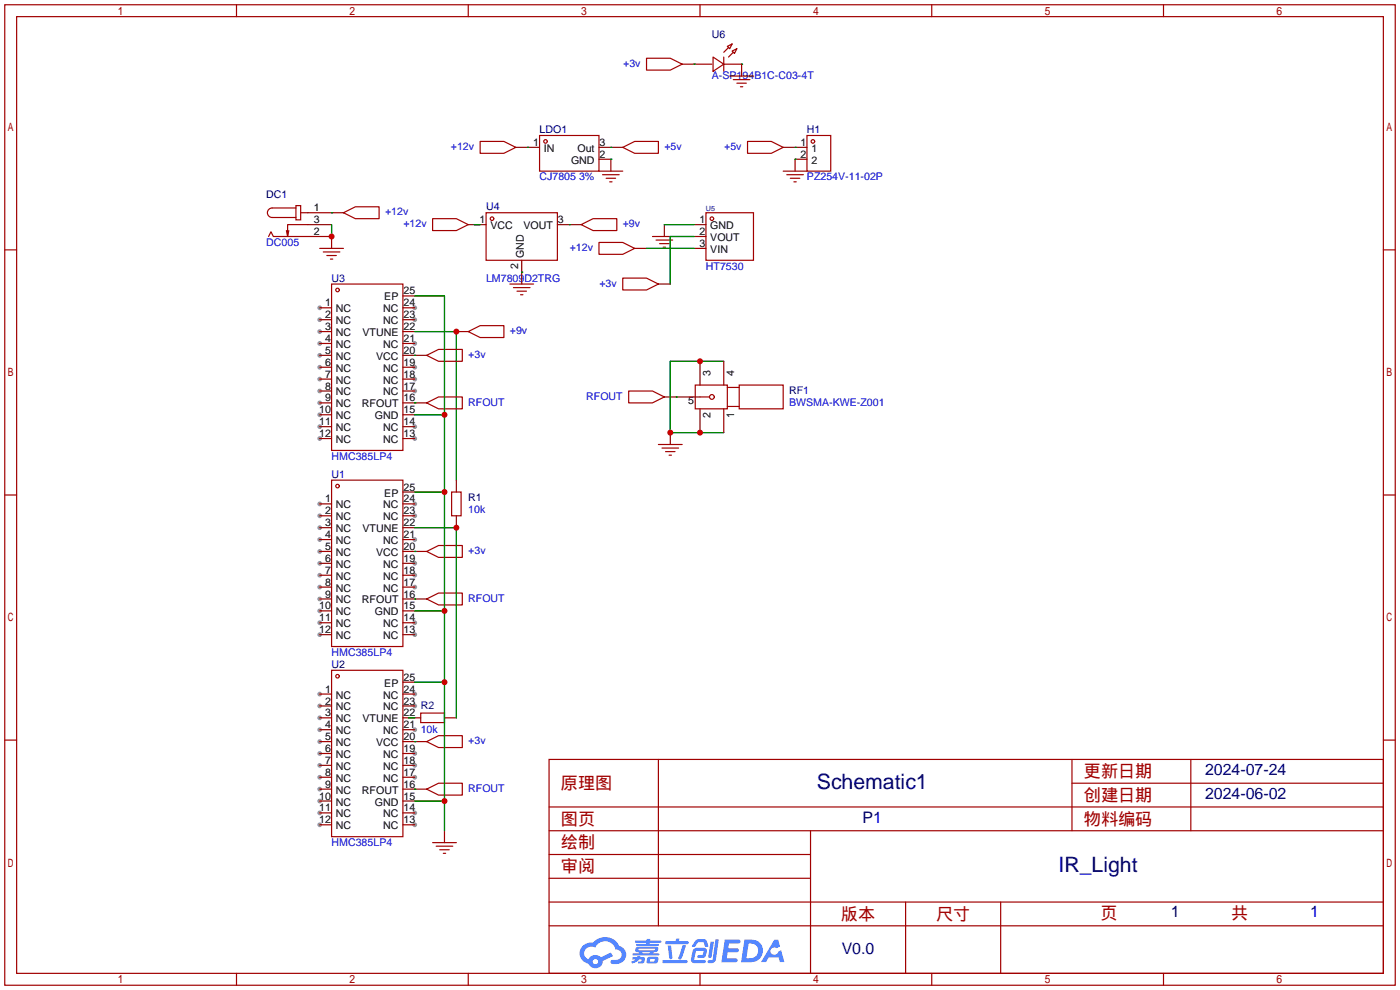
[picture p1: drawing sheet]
<svg xmlns="http://www.w3.org/2000/svg" width="299mm" height="212mm" viewBox="0 0 299 212" stroke-linecap="round" stroke-linejoin="round" font-family="sans-serif">
<g fill="#999">
<circle cx="68.3" cy="107.7" r=".51"/>
<circle cx="68.3" cy="110.2" r=".51"/>
<circle cx="68.3" cy="112.8" r=".51"/>
<circle cx="68.3" cy="115.3" r=".51"/>
<circle cx="68.3" cy="117.9" r=".51"/>
<circle cx="68.3" cy="120.4" r=".51"/>
<circle cx="68.3" cy="122.9" r=".51"/>
<circle cx="68.3" cy="125.5" r=".51"/>
<circle cx="68.3" cy="128" r=".51"/>
<circle cx="68.3" cy="130.6" r=".51"/>
<circle cx="68.3" cy="133.1" r=".51"/>
<circle cx="68.3" cy="135.6" r=".51"/>
<circle cx="88.6" cy="135.6" r=".51"/>
<circle cx="88.6" cy="133.1" r=".51"/>
<circle cx="88.6" cy="125.5" r=".51"/>
<circle cx="88.6" cy="122.9" r=".51"/>
<circle cx="88.6" cy="120.4" r=".51"/>
<circle cx="88.6" cy="115.3" r=".51"/>
<circle cx="88.6" cy="110.2" r=".51"/>
<circle cx="88.6" cy="107.7" r=".51"/>
<circle cx="68.3" cy="148.3" r=".51"/>
<circle cx="68.3" cy="150.9" r=".51"/>
<circle cx="68.3" cy="153.4" r=".51"/>
<circle cx="68.3" cy="156" r=".51"/>
<circle cx="68.3" cy="158.5" r=".51"/>
<circle cx="68.3" cy="161" r=".51"/>
<circle cx="68.3" cy="163.6" r=".51"/>
<circle cx="68.3" cy="166.1" r=".51"/>
<circle cx="68.3" cy="168.7" r=".51"/>
<circle cx="68.3" cy="171.2" r=".51"/>
<circle cx="68.3" cy="173.7" r=".51"/>
<circle cx="68.3" cy="176.3" r=".51"/>
<circle cx="88.6" cy="176.3" r=".51"/>
<circle cx="88.6" cy="173.7" r=".51"/>
<circle cx="88.6" cy="166.1" r=".51"/>
<circle cx="88.6" cy="163.6" r=".51"/>
<circle cx="88.6" cy="161" r=".51"/>
<circle cx="88.6" cy="156" r=".51"/>
<circle cx="88.6" cy="150.9" r=".51"/>
<circle cx="88.6" cy="148.3" r=".51"/>
<circle cx="68.3" cy="65.8" r=".51"/>
<circle cx="68.3" cy="68.3" r=".51"/>
<circle cx="68.3" cy="70.9" r=".51"/>
<circle cx="68.3" cy="73.4" r=".51"/>
<circle cx="68.3" cy="75.9" r=".51"/>
<circle cx="68.3" cy="78.5" r=".51"/>
<circle cx="68.3" cy="81" r=".51"/>
<circle cx="68.3" cy="83.6" r=".51"/>
<circle cx="68.3" cy="86.1" r=".51"/>
<circle cx="68.3" cy="88.6" r=".51"/>
<circle cx="68.3" cy="91.2" r=".51"/>
<circle cx="68.3" cy="93.7" r=".51"/>
<circle cx="88.6" cy="93.7" r=".51"/>
<circle cx="88.6" cy="91.2" r=".51"/>
<circle cx="88.6" cy="83.6" r=".51"/>
<circle cx="88.6" cy="81" r=".51"/>
<circle cx="88.6" cy="78.5" r=".51"/>
<circle cx="88.6" cy="73.4" r=".51"/>
<circle cx="88.6" cy="68.3" r=".51"/>
<circle cx="88.6" cy="65.8" r=".51"/>
</g>
<g fill="none" stroke="#a10000" stroke-width=".25">
<path d="M1 1h297.2v209.6h-297.2zM3.6 3.6h292.1v204.4h-292.1zM50.5 1v2.6M100.1 1v2.6M149.6 1v2.6M199.1 1v2.6M248.7 1v2.6M1 53.4h2.6M295.7 53.4h2.5M1 105.8h2.6M295.7 105.8h2.5M1 158.2h2.6"/>
<path d="M295.7 158.2h2.5M117.3 162.3h178.4v45.7h-178.4zM117.3 177.5h178.4M117.3 172.5h178.4M140.7 162.3v35.6M173.2 177.5v30.5M229.1 162.3v15.2M229.1 167.4h66.6M254.5 162.3v15.2M117.3 182.6h55.9M117.3 197.9h178.4M117.3 192.8h178.4"/>
<path d="M117.3 187.7h55.9M193.5 192.8v15.2M213.9 192.8v15.2M50.5 208v2.6M100.1 208v2.6M149.6 208v2.6M199.1 208v2.6M248.7 208v2.6"/>
</g>
<g fill="#5487ff">
<path d="M154.9 200.8h2.7a.48 .48 0 0 1 .7 .4 .48 .48 0 0 1-.7 .5h-1.8l-.2 1h1.9a.43 .43 0 0 1 .4 .4 .43 .43 0 0 1-.4 .4h-2l-.2 1.3h1.7a.45 .45 0 0 1 .6 .2 .45 .45 0 0 1-.2 .6l-3.2 .1z"/>
<path d="M165.5 200.8h.8l.4 1.5-.7 .3a.84 .84 0 0 0-1.2 .3 .84 .84 0 0 0 .3 1.2 .84 .84 0 0 0 1.2-.5v-.2l.6-.3 .7 2.5h-.9l-.3-1h-2.1l-.6 1h-1.1z"/>
<path d="M151.9 201.3h.7l-.5 3.2a.36 .36 0 0 1-.4 .2 .36 .36 0 0 1-.3-.3z"/>
<path d="M152.9 200.7h.7l-.6 4.3a1.13 1.13 0 0 1-1.8 .6l.2-.4h.8l.1-.2z"/>
<path d="M148.6 201.1l.6-.4h1a.77 .77 0 0 1 .9 .5l.3 1-.2 .2h-.5l-.3-.9-.2-.2-1 .1-.7 1-.6-.1v-.1z"/>
<path d="M148.2 202.9l.5-.3h1.7a.81 .81 0 0 1 .7 .5 .81 .81 0 0 1-.2 .8 .81 .81 0 0 1-.9 .8h-.7a.32 .32 0 0 1-.3-.3 .32 .32 0 0 1 .4-.3h.8l.2-.9-1.7 .1-.3 1.9h2.2a.32 .32 0 0 1 .3 .4 .32 .32 0 0 1-.4 .2h-2.3l-.4-.3-.1-.5z"/>
<path d="M141.6 205.2h5a.33 .33 0 0 1 .4 .3 .33 .33 0 0 1-.4 .3h-4.9l-.1-.1z"/>
<path d="M145.9 202h.7l-.6 2a.98 .98 0 0 1-.7 1.1l-.3-.3z"/>
<path d="M142.7 202.1h.7l.3 2.6a.34 .34 0 0 1-.3 .3 .34 .34 0 0 1-.4-.2z"/>
<path d="M142.2 201.2h2.2l.2-.6h.6l-.1 .6h1.8a.32 .32 0 0 1 .3 .3 .32 .32 0 0 1-.4 .3h-4.5l-.1-.2z"/>
<path d="M135.2 204.6h.9l.1-.2 .7-.1-.1 .3h.9a.82 .82 0 0 1-.6 1.3h-.7v-.4l.6-.1 .1-.3a.68 .68 0 0 0-.9 .4l-1.1 .4-.2-.4 1-.4h-.8z"/>
<path d="M135.8 201h2.4l.1-.3h.7l-.1 .3h2.2l.3 .3-.3 .2h-2.2l-.1 .2h1.8l.2 .3-.2 .1h-4.5l-.1-.4h2.1v-.2h-2.2l-.2-.2z"/>
<path d="M159.1 200.8l-.7 4.9h1.7a2.5 2.5 0 0 0 3-2.5 2.5 2.5 0 0 0-3.1-2.4zM160 201.6a1.61 1.61 0 0 1 2 1.5 1.61 1.61 0 0 1-1.8 1.7h-.7z"/>
<path d="M135.9 202.5a.55 .55 0 0 0-.1 .8 .55 .55 0 0 0 .7 .2v.3h-1.3v.3l5.5 .1 .2-.2-.2-.2h-1.2l.2-.3a.7 .7 0 0 0 .9-.2 .7 .7 0 0 0-.1-.9l-4.1-.1zM136.5 202.8l3.3-.1 .2 .2-.2 .2h-3.2zM137.2 203.5h1.7l-.1 .3h-1.5z"/>
<path d="M138.4 204.7a1.05 1.05 0 0 0-.1 1.2 2.91 2.91 0 0 0 2.2-.2 .98 .98 0 0 0 0-1.2h-1.6zM139 205l.8-.1 .1 .4-.2 .2h-.8z"/>
<path d="M124.6 202.1a2.23 2.23 0 0 0-.6 2.3 2.23 2.23 0 0 0 1.8 1.6 1.58 1.58 0 0 0 1.7 .9 1.58 1.58 0 0 0 1.3-1.5l2.2-1.1-.5-.7-2.1 1a1.65 1.65 0 0 0-2.6 .4 1.45 1.45 0 0 1-.8-1.9 1.45 1.45 0 0 1 2-.7l.2 .1a2.3 2.3 0 0 1 2.4-1.3 2.3 2.3 0 0 1 2 1.7 1.12 1.12 0 0 1 1.3 1.1 1.12 1.12 0 0 1-1.2 1.2h-.7a.45 .45 0 0 0-.5 .3 .45 .45 0 0 0 .4 .5 2.21 2.21 0 0 0 2.3-.5 2.21 2.21 0 0 0 .5-2.3 2.13 2.13 0 0 0-1.4-1.1 3.3 3.3 0 0 0-5.5-.6h-1.2zM126.7 205.5a.57 .57 0 0 1 1.1 0 .57 .57 0 0 1-1.1 0z"/>
</g>
<g fill="none" stroke="#008700" stroke-width=".25">
<path d="M148.3 13.7h.1M158.5 13.7h.1M112.8 31.5h.1M130.6 31.5h.1M130.6 34h.1M169.9 31.5h.1M169.9 34h.1M70.9 45.5h.1M70.9 48v2.5M101.3 48h1.3M111.5 58.2h.1M121.7 48h.1"/>
<path d="M138.2 53.1h10.1M142 48h6.3M148.3 50.5h-5v10.2M88.6 75.9h.1M88.6 70.9h8.9v31.7M88.6 63.2h6.4v114.3M154.7 77.2h-11.4v15.3h11.4M88.6 86.1h.1M88.6 88.6h6.4M144.5 84.8h.1M88.6 117.9h.1M88.6 112.8h8.9v40.6"/>
<path d="M88.6 105.2h6.4M88.6 128h.1M88.6 130.6h6.4M87.4 153.4h1.2M88.6 158.5h.1M88.6 145.8h6.4M88.6 168.7h.1M88.6 171.2h6.4"/>
</g>
<g fill="none" stroke="#a10000" stroke-width=".25">
<path d="M138.2 12.4h5.1l2.5 1.3-2.5 1.3h-5.1zM152.4 12.2l2.3 1.5-2.3 1.5zM154.7 12.2v3M155.4 9.9l1.1-.5-.5 1zM155.7 10.2l-1 1M156 16.3h5M156.5 10.9l1-.5-.5 1zM156.7 11.2l-1 1M156.7 17h3.6M157.5 17.8h2M158.2 18.5h.5M102.6 30.2h5.1l2.5 1.3-2.5 1.3h-5.1z"/>
<path d="M115.3 29h12.7v7.6h-12.7zM128 36.6h5.1M128.8 37.3h3.5M129.5 38.1h2.1M130.3 38.9h.5M133.1 31.5l2.5-1.3h5.1v2.6h-5.1zM159.8 30.2h5l2.6 1.3-2.6 1.3h-5zM167.4 36.6h5.1M168.1 37.3h3.6M168.9 38.1h2M169.7 38.9h.5M172.5 29h5v7.6h-5z"/>
<path d="M57.4 50.5l.5-1 .5 1h7.4M61.7 49.3l-.2 1.2M63.2 43.9h1.1v3.1h-1.1zM63.2 44.4h-5a1.02 1.02 0 0 0-1 1.1 1.02 1.02 0 0 0 1 1h5M64.3 45.5h1.5M65.8 48h-4.3v2.5l-.3-1.2M68.3 53.1h5.1M69.1 53.8h3.5M69.8 54.6h2.1M70.6 55.4h.5M73.4 45.5l2.5-1.3h5.1v2.5h-5.1zM92.5 46.7h5l2.6 1.3-2.6 1.3h-5z"/>
<path d="M103.9 45.5h15.2v10.1h-15.2zM124.2 48l2.5-1.3h5.1v2.6h-5.1zM128 51.8h5.1l2.5 1.3-2.5 1.3h-5.1zM133.1 59.4h5.1l2.5 1.3-2.5 1.3h-5.1zM139.4 50.5h5.1M140.2 51.3h3.6M141 52.1h2M141.7 52.8h.5M150.9 45.5h10.1v10.1h-10.1zM70.9 60.7h15.2v35.6h-15.2zM91.2 75.9l2.5-1.2h5.1v2.5h-5.1zM100.1 70.9l2.5-1.3h5.1v2.5h-5.1z"/>
<path d="M109 60.7h5M109.7 61.5h3.6M110.5 62.2h2M111.3 63h.5M91.2 86.1l2.5-1.3h5.1v2.6h-5.1zM134.4 83.6h5l2.6 1.2-2.6 1.3h-5zM140.7 95h5.1M141.5 95.8h3.5M142.2 96.5h2.1M143 97.3h.5M148.6 82.3h6.8v5.1h-6.8zM149.6 84.8h2"/>
<path d="M155.4 82.8h2.6M155.4 86.9h2.6M158 82.3h9.4v5.1h-9.4zM70.9 102.6h15.2v35.6h-15.2zM91.2 117.9l2.5-1.3h5.1v2.5h-5.1zM96.5 105.2h2.1v5h-2.1zM91.2 128l2.5-1.3h5.1v2.6h-5.1zM70.9 143.3h15.2v35.5h-15.2zM89.9 152.4h5.1v2h-5.1zM91.2 158.5l2.5-1.3h5.1v2.6h-5.1zM91.2 168.7l2.5-1.3h5.1v2.5h-5.1zM92.5 180.1h5"/>
<path d="M93.2 180.8h3.6M94 181.6h2M94.7 182.4h.5"/>
<circle cx="116.6" cy="30.2" r=".38"/>
<circle cx="173.7" cy="30.2" r=".38"/>
<circle cx="105.2" cy="46.7" r=".38"/>
<circle cx="152.1" cy="46.7" r=".38"/>
<circle cx="72.1" cy="62" r=".38"/>
<circle cx="152.1" cy="84.8" r=".51"/>
<circle cx="72.1" cy="103.9" r=".38"/>
<circle cx="72.1" cy="144.5" r=".38"/>
</g>
<g fill="none" stroke="#870000" stroke-width=".25">
<path d="M145.8 13.7h6.3M154.7 13.7h3.8v2.6M110.2 31.5h5.1M128 31.5h5.1M128 34h2.6v2.6M167.4 31.5h5.1M172.5 34h-2.6v2.6M65.8 48h5.1M65.8 50.5h5.1v2.6M65.8 45.5h7.6M100.1 48h3.8M111.5 55.6v5.1"/>
<path d="M119.1 48h5.1M135.6 53.1h2.6M142 48v2.5M148.3 48h2.6M148.3 53.1h2.6M148.3 50.5h2.6M68.3 65.8h2.6M68.3 68.3h2.6M68.3 70.9h2.6M68.3 73.4h2.6M68.3 75.9h2.6M68.3 78.5h2.6"/>
<path d="M86.1 65.8h2.5M86.1 68.3h2.5M86.1 70.9h2.5M86.1 73.4h2.5M86.1 75.9h5.1M86.1 78.5h2.5M86.1 63.2h2.5M97.5 70.9h2.6M140.7 60.7h2.6M149.6 77.2v5.1M154.7 77.2v5.1M68.3 81h2.6"/>
<path d="M68.3 83.6h2.6M68.3 86.1h2.6M68.3 88.6h2.6M68.3 91.2h2.6M68.3 93.7h2.6M86.1 81h2.5M86.1 83.6h2.5M86.1 86.1h5.1M86.1 88.6h2.5M86.1 91.2h2.5M86.1 93.7h2.5M142 84.8h7.6"/>
<path d="M143.3 92.5v2.5M149.6 87.4v5.1M154.7 87.4v5.1M68.3 107.7h2.6M68.3 110.2h2.6M68.3 112.8h2.6M68.3 115.3h2.6M68.3 117.9h2.6M86.1 107.7h2.5M86.1 110.2h2.5M86.1 112.8h2.5M86.1 115.3h2.5"/>
<path d="M86.1 117.9h5.1M86.1 105.2h2.5M97.5 102.6v2.6M97.5 110.2v2.6M68.3 120.4h2.6M68.3 122.9h2.6M68.3 125.5h2.6M68.3 128h2.6M68.3 130.6h2.6M68.3 133.1h2.6M68.3 135.6h2.6M86.1 120.4h2.5"/>
<path d="M86.1 122.9h2.5M86.1 125.5h2.5M86.1 128h5.1M86.1 130.6h2.5M86.1 133.1h2.5M86.1 135.6h2.5M68.3 148.3h2.6M68.3 150.9h2.6M68.3 153.4h2.6M68.3 156h2.6M68.3 158.5h2.6M86.1 148.3h2.5"/>
<path d="M86.1 150.9h2.5M86.1 153.4h3.8M86.1 156h2.5M86.1 158.5h5.1M86.1 145.8h2.5M95 153.4h2.5M68.3 161h2.6M68.3 163.6h2.6M68.3 166.1h2.6M68.3 168.7h2.6M68.3 171.2h2.6M68.3 173.7h2.6"/>
<path d="M68.3 176.3h2.6M86.1 161h2.5M86.1 163.6h2.5M86.1 166.1h2.5M86.1 168.7h5.1M86.1 171.2h2.5M86.1 173.7h2.5M86.1 176.3h2.5M95 177.5v2.6"/>
</g>
<g fill="#c00">
<circle cx="97.5" cy="70.9" r=".63"/>
<circle cx="70.9" cy="50.5" r=".63"/>
<circle cx="143.3" cy="92.5" r=".63"/>
<circle cx="149.6" cy="92.5" r=".63"/>
<circle cx="149.6" cy="77.2" r=".63"/>
<circle cx="97.5" cy="112.8" r=".63"/>
<circle cx="95" cy="171.2" r=".63"/>
<circle cx="95" cy="145.8" r=".63"/>
<circle cx="95" cy="130.6" r=".63"/>
<circle cx="95" cy="105.2" r=".63"/>
<circle cx="95" cy="88.6" r=".63"/>
</g>
<g font-size="4.5" fill="#000080">
<text x="174.6" y="168.6">Schematic1</text>
<text x="226.3" y="186.3">IR_Light</text>
</g>
<g font-size="3.7" fill="#a00000">
<text x="231.6" y="166.1">更新日期</text>
<text x="119.9" y="168.6">原理图</text>
<text x="231.6" y="171.2">创建日期</text>
<text x="119.9" y="176.3">图页</text>
<text x="231.6" y="176.3">物料编码</text>
<text x="119.9" y="181.3">绘制</text>
<text x="119.9" y="186.4">审阅</text>
<text x="179.7" y="196.6">版本</text>
<text x="200" y="196.6">尺寸</text>
<text x="235.2" y="196.3">页</text>
<text x="263.1" y="196.3">共</text>
</g>
<g font-size="3.4" fill="#000080">
<text x="257.6" y="165.7">2024-07-24</text>
<text x="257.6" y="170.8">2024-06-02</text>
<text x="184.4" y="175.9">P1</text>
<text x="250.3" y="196">1</text>
<text x="280" y="196">1</text>
<text x="179.9" y="203.8">V0.0</text>
</g>
<g font-size="2.3" fill="#000080">
<text x="152.1" y="8.1">U6</text>
<text x="115.3" y="28.4">LDO1</text>
<text x="172.5" y="28.4">H1</text>
<text x="56.9" y="42.4">DC1</text>
<text x="103.9" y="44.9">U4</text>
<text x="70.9" y="60.2">U3</text>
<text x="168.7" y="84.3">RF1</text>
<text x="70.9" y="102.1">U1</text>
<text x="100.1" y="107.2">R1</text>
<text x="70.9" y="142.7">U2</text>
<text x="89.9" y="151.6">R2</text>
</g>
<g font-size="2.3" fill="#00f">
<text x="133.2" y="14.3">+3v</text>
<text x="152.1" y="17">A-SP194B1C-C03-4T</text>
<text x="96.4" y="32.1">+12v</text>
<text x="142" y="32.1">+5v</text>
<text x="154.8" y="32.1">+5v</text>
<text x="115.3" y="38.6">CJ7805 3%</text>
<text x="172.5" y="38.6">PZ254V-11-02P</text>
<text x="82.3" y="46.1">+12v</text>
<text x="56.9" y="52.5">DC005</text>
<text x="86.2" y="48.6">+12v</text>
<text x="121.8" y="53.7">+12v</text>
<text x="133.1" y="48.6">+9v</text>
<text x="150.9" y="57.6">HT7530</text>
<text x="103.9" y="60.2">LM7809D2TRG</text>
<text x="128.1" y="61.3">+3v</text>
<text x="109" y="71.5">+9v</text>
<text x="100.1" y="76.5">+3v</text>
<text x="100.1" y="86.7">RFOUT</text>
<text x="125.3" y="85.4">RFOUT</text>
<text x="168.7" y="86.8">BWSMA-KWE-Z001</text>
<text x="70.9" y="98.3">HMC385LP4</text>
<text x="100.1" y="109.7">10k</text>
<text x="100.1" y="118.4">+3v</text>
<text x="100.1" y="128.6">RFOUT</text>
<text x="70.9" y="140.2">HMC385LP4</text>
<text x="89.9" y="156.7">10k</text>
<text x="100.1" y="159.1">+3v</text>
<text x="100.1" y="169.2">RFOUT</text>
<text x="70.9" y="180.8">HMC385LP4</text>
</g>
<g font-size="2.3">
<text x="113.9" y="31.2">1</text>
<text x="116.3" y="32.5">IN</text>
<text x="122" y="35">GND</text>
<text x="123.4" y="32.5">Out</text>
<text x="128.1" y="33.7">2</text>
<text x="128.1" y="31.2">3</text>
<text x="171.1" y="31.2">1</text>
<text x="171.1" y="33.7">2</text>
<text x="173.4" y="32.5">1</text>
<text x="173.4" y="35">2</text>
<text x="67.1" y="45.2">1</text>
<text x="67.1" y="47.7">3</text>
<text x="102.5" y="47.7">1</text>
<text x="119.3" y="47.7">3</text>
<text x="149.5" y="47.7">1</text>
<text x="67.1" y="50.2">2</text>
<text x="104.8" y="49">VCC</text>
<text x="111.9" y="49">VOUT</text>
<text x="149.5" y="52.8">3</text>
<text x="149.5" y="50.2">2</text>
<text x="151.8" y="51.5">VOUT</text>
<text x="151.8" y="49">GND</text>
<text x="110.7" y="57.5" transform="rotate(-90 110.7 57.5)">2</text>
<text x="112" y="55.2" transform="rotate(-90 112 55.2)">GND</text>
<text x="151.8" y="54">VIN</text>
<text x="69.5" y="65.5">1</text>
<text x="82.1" y="64.2">EP</text>
<text x="86.2" y="65.5">24</text>
<text x="86.2" y="62.9">25</text>
<text x="69.5" y="68">2</text>
<text x="69.5" y="70.6">3</text>
<text x="71.8" y="66.7">NC</text>
<text x="71.8" y="69.3">NC</text>
<text x="71.8" y="71.8">NC</text>
<text x="77.5" y="71.8">VTUNE</text>
<text x="81.9" y="69.3">NC</text>
<text x="81.9" y="66.7">NC</text>
<text x="86.2" y="70.6">22</text>
<text x="86.2" y="68">23</text>
<text x="69.5" y="73.1">4</text>
<text x="69.5" y="75.6">5</text>
<text x="71.8" y="74.4">NC</text>
<text x="71.8" y="76.9">NC</text>
<text x="80.4" y="76.9">VCC</text>
<text x="81.9" y="74.4">NC</text>
<text x="86.2" y="75.6">20</text>
<text x="86.2" y="73.1">21</text>
<text x="69.5" y="78.2">6</text>
<text x="69.5" y="80.7">7</text>
<text x="69.5" y="83.3">8</text>
<text x="71.8" y="79.4">NC</text>
<text x="71.8" y="82">NC</text>
<text x="81.9" y="82">NC</text>
<text x="81.9" y="79.4">NC</text>
<text x="86.2" y="83.3">17</text>
<text x="86.2" y="80.7">18</text>
<text x="86.2" y="78.2">19</text>
<text x="151.9" y="80.3" transform="rotate(-90 151.9 80.3)">3</text>
<text x="156.9" y="80.3" transform="rotate(-90 156.9 80.3)">4</text>
<text x="68.2" y="88.3">10</text>
<text x="69.5" y="85.8">9</text>
<text x="71.8" y="84.5">NC</text>
<text x="71.8" y="87.1">NC</text>
<text x="71.8" y="89.6">NC</text>
<text x="77.4" y="87.1">RFOUT</text>
<text x="80.1" y="89.6">GND</text>
<text x="81.9" y="84.5">NC</text>
<text x="86.2" y="88.3">15</text>
<text x="86.2" y="85.8">16</text>
<text x="147.1" y="86.3">5</text>
<text x="151.9" y="89.4" transform="rotate(-90 151.9 89.4)">2</text>
<text x="156.9" y="89.4" transform="rotate(-90 156.9 89.4)">1</text>
<text x="68.2" y="90.9">11</text>
<text x="68.2" y="93.4">12</text>
<text x="71.8" y="92.1">NC</text>
<text x="71.8" y="94.7">NC</text>
<text x="81.9" y="94.7">NC</text>
<text x="81.9" y="92.1">NC</text>
<text x="86.2" y="93.4">13</text>
<text x="86.2" y="90.9">14</text>
<text x="69.5" y="107.4">1</text>
<text x="82.1" y="106.1">EP</text>
<text x="86.2" y="107.4">24</text>
<text x="86.2" y="104.8">25</text>
<text x="69.5" y="109.9">2</text>
<text x="69.5" y="112.5">3</text>
<text x="71.8" y="108.7">NC</text>
<text x="71.8" y="111.2">NC</text>
<text x="71.8" y="113.7">NC</text>
<text x="77.5" y="113.7">VTUNE</text>
<text x="81.9" y="111.2">NC</text>
<text x="81.9" y="108.7">NC</text>
<text x="86.2" y="112.5">22</text>
<text x="86.2" y="109.9">23</text>
<text x="69.5" y="115">4</text>
<text x="69.5" y="117.5">5</text>
<text x="71.8" y="116.3">NC</text>
<text x="71.8" y="118.8">NC</text>
<text x="80.4" y="118.8">VCC</text>
<text x="81.9" y="116.3">NC</text>
<text x="86.2" y="117.5">20</text>
<text x="86.2" y="115">21</text>
<text x="69.5" y="120.1">6</text>
<text x="69.5" y="122.6">7</text>
<text x="69.5" y="125.2">8</text>
<text x="71.8" y="121.4">NC</text>
<text x="71.8" y="123.9">NC</text>
<text x="81.9" y="123.9">NC</text>
<text x="81.9" y="121.4">NC</text>
<text x="86.2" y="125.2">17</text>
<text x="86.2" y="122.6">18</text>
<text x="86.2" y="120.1">19</text>
<text x="68.2" y="130.2">10</text>
<text x="69.5" y="127.7">9</text>
<text x="71.8" y="126.4">NC</text>
<text x="71.8" y="129">NC</text>
<text x="71.8" y="131.5">NC</text>
<text x="77.4" y="129">RFOUT</text>
<text x="80.1" y="131.5">GND</text>
<text x="81.9" y="126.4">NC</text>
<text x="86.2" y="130.2">15</text>
<text x="86.2" y="127.7">16</text>
<text x="68.2" y="132.8">11</text>
<text x="68.2" y="135.3">12</text>
<text x="71.8" y="134.1">NC</text>
<text x="71.8" y="136.6">NC</text>
<text x="81.9" y="136.6">NC</text>
<text x="81.9" y="134.1">NC</text>
<text x="86.2" y="135.3">13</text>
<text x="86.2" y="132.8">14</text>
<text x="69.5" y="148">1</text>
<text x="71.8" y="149.3">NC</text>
<text x="81.9" y="149.3">NC</text>
<text x="82.1" y="146.8">EP</text>
<text x="86.2" y="148">24</text>
<text x="86.2" y="145.5">25</text>
<text x="69.5" y="150.6">2</text>
<text x="69.5" y="153.1">3</text>
<text x="69.5" y="155.6">4</text>
<text x="71.8" y="151.8">NC</text>
<text x="71.8" y="154.4">NC</text>
<text x="77.5" y="154.4">VTUNE</text>
<text x="81.9" y="151.8">NC</text>
<text x="86.2" y="155.6">21</text>
<text x="86.2" y="153.1">22</text>
<text x="86.2" y="150.6">23</text>
<text x="69.5" y="158.2">5</text>
<text x="69.5" y="160.7">6</text>
<text x="71.8" y="156.9">NC</text>
<text x="71.8" y="159.5">NC</text>
<text x="71.8" y="162">NC</text>
<text x="80.4" y="159.5">VCC</text>
<text x="81.9" y="162">NC</text>
<text x="81.9" y="156.9">NC</text>
<text x="86.2" y="160.7">19</text>
<text x="86.2" y="158.2">20</text>
<text x="69.5" y="163.3">7</text>
<text x="69.5" y="165.8">8</text>
<text x="71.8" y="164.5">NC</text>
<text x="71.8" y="167.1">NC</text>
<text x="81.9" y="167.1">NC</text>
<text x="81.9" y="164.5">NC</text>
<text x="86.2" y="165.8">17</text>
<text x="86.2" y="163.3">18</text>
<text x="68.2" y="170.9">10</text>
<text x="68.2" y="173.4">11</text>
<text x="69.5" y="168.3">9</text>
<text x="71.8" y="169.6">NC</text>
<text x="71.8" y="172.2">NC</text>
<text x="77.4" y="169.6">RFOUT</text>
<text x="80.1" y="172.2">GND</text>
<text x="86.2" y="173.4">14</text>
<text x="86.2" y="170.9">15</text>
<text x="86.2" y="168.3">16</text>
<text x="68.2" y="176">12</text>
<text x="71.8" y="174.7">NC</text>
<text x="71.8" y="177.2">NC</text>
<text x="81.9" y="177.2">NC</text>
<text x="81.9" y="174.7">NC</text>
<text x="86.2" y="176">13</text>
</g>
<text font-size="1.5" fill="#000080" x="150.9" y="45.1">U5</text>
</svg>
